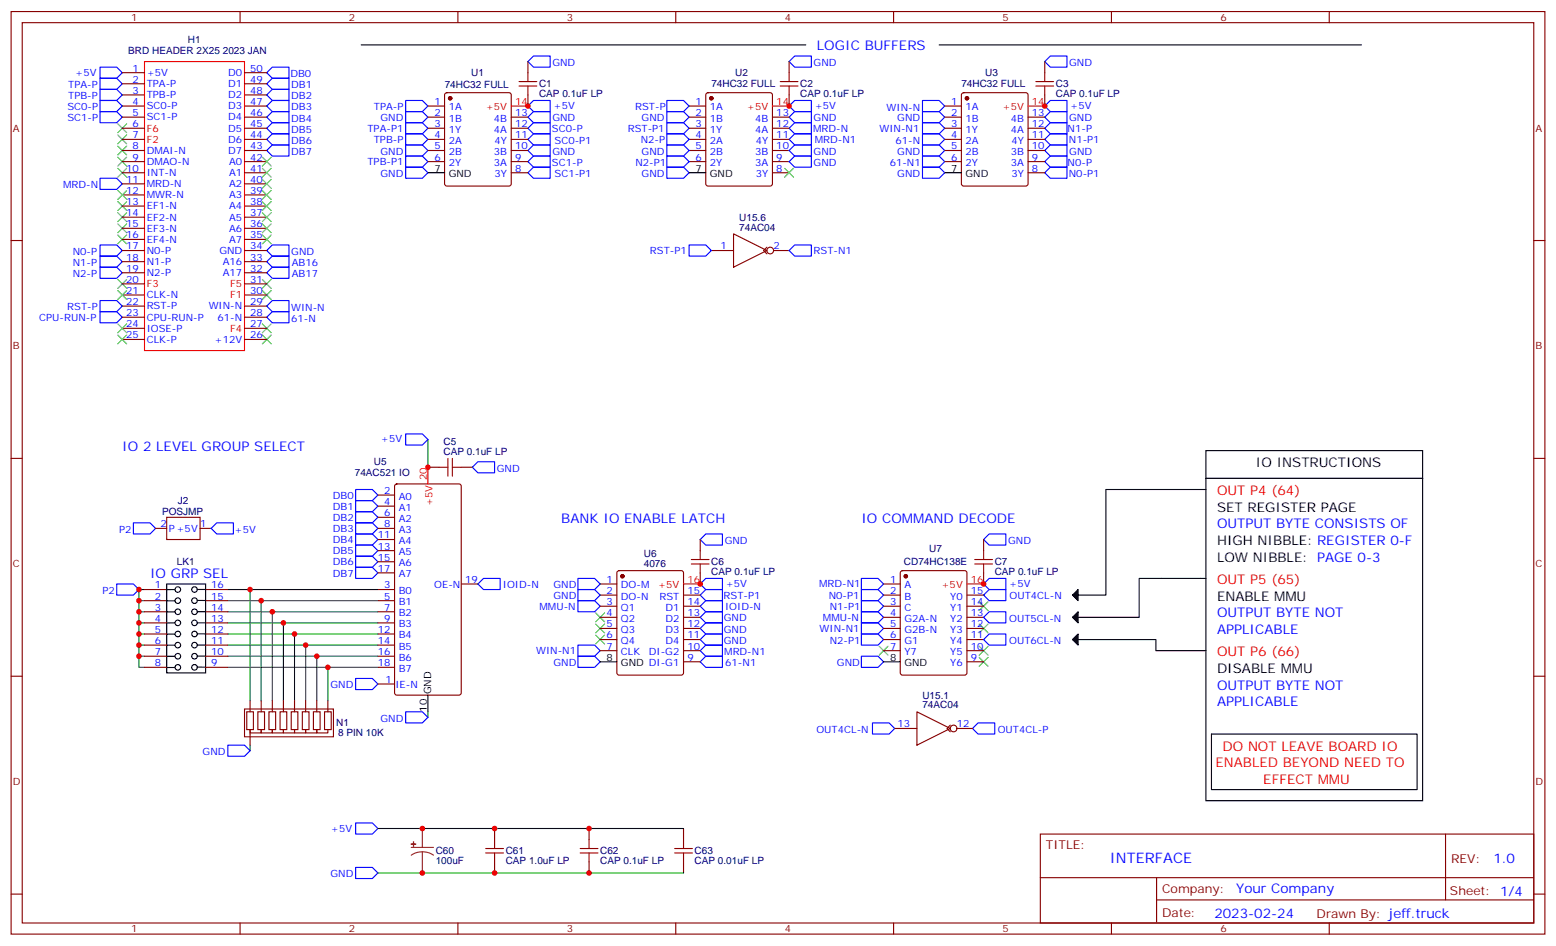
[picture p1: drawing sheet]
<svg xmlns="http://www.w3.org/2000/svg" width="494mm" height="300mm" viewBox="0 0 494 300" stroke-linecap="round" stroke-linejoin="round" font-family="sans-serif">
<g fill="none" stroke="#870000" stroke-width=".35">
<path d="M3.5 3.7h486.9v292.8h-486.9zM7.1 7.2h479.7v285.7h-479.7zM76.2 3.7v3.5M145.3 3.7v3.5M167.6 19.5v3.6M214.5 3.7v3.5M250.5 19.5v3.6M283.6 3.7v3.5M331.6 19.5v3.6M352.8 3.7v3.5M421.9 3.7v3.5M135.8 33.7h5.3"/>
<path d="M135.8 37.2h5.3M141.3 29.6l.5-.2h19.8l.5 .2 .2 .5v28.2l-.3 .5-.4 .3h-19.8l-.5-.3-.2-.5v-28.2zM162.3 37.2h5.3M167.6 30.1v3.6M218.7 33.7h5.3M218.7 37.2h5.3M224.2 29.6l.5-.2h19.8l.5 .2 .2 .5v28.2l-.3 .5-.4 .3h-19.8l-.5-.3-.2-.5v-28.2zM245.2 37.2h5.3M250.5 30.1v3.6M299.9 33.7h5.3M299.9 37.2h5.3M305.4 29.6l.5-.2h19.7l.5 .2 .2 .5v28.2l-.2 .5-.5 .3h-19.7l-.5-.3-.2-.5v-28.2z"/>
<path d="M326.3 37.2h5.3M331.6 30.1v3.6M135.8 40.7h5.3M135.8 44.2h5.3M135.8 47.8h5.3M135.8 51.3h5.3M162.3 40.7h5.3M162.3 44.2h5.3M162.3 47.8h5.3M162.3 51.3h5.3M162.3 54.8h5.3M218.7 40.7h5.3"/>
<path d="M218.7 44.2h5.3M218.7 47.8h5.3M218.7 51.3h5.3M245.2 40.7h5.3M245.2 44.2h5.3M245.2 47.8h5.3M245.2 51.3h5.3M245.2 54.8h5.3M299.9 40.7h5.3M299.9 44.2h5.3M299.9 47.8h5.3M299.9 51.3h5.3"/>
<path d="M326.3 40.7h5.3M326.3 44.2h5.3M326.3 47.8h5.3M326.3 51.3h5.3M326.3 54.8h5.3M3.5 76.3h3.6M486.8 76.3h3.6M3.5 145.5h3.6M486.8 145.5h3.6M3.5 214.6h3.6M486.8 214.6h3.6M330.2 264.7h156.6v28.2h-156.6z"/>
<path d="M330.2 278.6h156.5M367.1 278.6v14.1M458.8 264.7v20.9M3.5 283.8h3.6M76.2 292.9v3.6M145.3 292.9v3.6M214.5 292.9v3.6M283.6 292.9v3.6M352.8 292.9v3.6M367.1 285.6h119.6M421.9 292.9v3.6M486.8 283.8h3.6"/>
</g>
<g fill="none" stroke="#00f" stroke-width=".35">
<path d="M169.3 17.8h5.3v3.5h-5.3l-1.7-1.8zM250.5 19.5l1.7-1.7h5.3v3.5h-5.3zM333.4 17.8h5.3v3.5h-5.3l-1.8-1.8zM31.7 21.3h5.3l1.8 1.8-1.8 1.7h-5.3zM31.7 24.8h5.3l1.8 1.8-1.8 1.8h-5.3zM31.7 28.4h5.3l1.8 1.7-1.8 1.8h-5.3zM31.7 31.9h5.3l1.8 1.8-1.8 1.7h-5.3zM31.7 35.4h5.3l1.8 1.8-1.8 1.7h-5.3zM84.7 37.2l1.7-1.8h5.3v3.5h-5.3zM86.4 31.9h5.3v3.5h-5.3l-1.7-1.7zM86.4 28.4h5.3v3.5h-5.3l-1.7-1.8zM86.4 24.8h5.3v3.6h-5.3l-1.7-1.8z"/>
<path d="M86.4 21.3h5.3v3.5h-5.3l-1.7-1.7zM128.8 38.9h5.3l1.7 1.8-1.7 1.8h-5.3zM128.8 35.4h5.3l1.7 1.8-1.7 1.7h-5.3zM128.8 31.9h5.3l1.7 1.8-1.7 1.7h-5.3zM167.6 37.2l1.7-1.8h5.3v3.5h-5.3zM169.3 31.9h5.3v3.5h-5.3l-1.7-1.7zM211.7 38.9h5.3l1.7 1.8-1.7 1.8h-5.3zM211.7 31.9h5.3l1.7 1.8-1.7 1.7h-5.3zM211.7 35.4h5.3l1.7 1.8-1.7 1.7h-5.3zM250.5 37.2l1.7-1.8h5.3v3.5h-5.3zM252.2 31.9h5.3v3.5h-5.3l-1.7-1.7zM292.8 38.9h5.3l1.8 1.8-1.8 1.8h-5.3z"/>
<path d="M292.8 35.4h5.3l1.8 1.8-1.8 1.7h-5.3zM292.8 31.9h5.3l1.8 1.8-1.8 1.7h-5.3zM331.6 37.2l1.8-1.8h5.3v3.5h-5.3zM333.4 38.9h5.3v3.6h-5.3l-1.8-1.8zM333.4 31.9h5.3v3.5h-5.3l-1.8-1.7zM31.7 56.6h5.3l1.8 1.7-1.8 1.8h-5.3zM84.7 47.8l1.7-1.8h5.3v3.5h-5.3zM84.7 44.2l1.7-1.7h5.3v3.5h-5.3zM84.7 40.7l1.7-1.8h5.3v3.6h-5.3zM128.8 53.1h5.3l1.7 1.7-1.7 1.8h-5.3zM128.8 49.5h5.3l1.7 1.8-1.7 1.8h-5.3zM128.8 46h5.3l1.7 1.8-1.7 1.7h-5.3z"/>
<path d="M128.8 42.5h5.3l1.7 1.7-1.7 1.8h-5.3zM167.6 44.2l1.7-1.7h5.3v3.5h-5.3zM167.6 47.8l1.7-1.8h5.3v3.5h-5.3zM167.6 40.7l1.7-1.8h5.3v3.6h-5.3zM169.3 49.5h5.3v3.6h-5.3l-1.7-1.8zM169.3 53.1h5.3v3.5h-5.3l-1.7-1.8zM211.7 53.1h5.3l1.7 1.7-1.7 1.8h-5.3zM250.5 40.7l1.7-1.8h5.3v3.6h-5.3zM252.2 42.5h5.3v3.5h-5.3l-1.7-1.8zM292.8 49.5h5.3l1.8 1.8-1.8 1.8h-5.3zM292.8 42.5h5.3l1.8 1.7-1.8 1.8h-5.3zM292.8 46h5.3l1.8 1.8-1.8 1.7h-5.3z"/>
<path d="M292.8 53.1h5.3l1.8 1.7-1.8 1.8h-5.3zM331.6 47.8l1.8-1.8h5.3v3.5h-5.3zM333.4 53.1h5.3v3.5h-5.3l-1.8-1.8zM333.4 42.5h5.3v3.5h-5.3l-1.8-1.8zM333.4 49.5h5.3v3.6h-5.3l-1.8-1.8zM31.7 77.8h5.3l1.8 1.7-1.8 1.8h-5.3zM86.4 77.8h5.3v3.5h-5.3l-1.7-1.8zM31.7 81.3h5.3l1.8 1.7-1.8 1.8h-5.3zM31.7 84.8h5.3l1.8 1.8-1.8 1.7h-5.3zM31.7 95.4h5.3l1.8 1.8-1.8 1.7h-5.3zM31.7 98.9h5.3l1.8 1.8-1.8 1.7h-5.3zM84.7 86.6l1.7-1.8h5.3v3.5h-5.3z"/>
<path d="M84.7 83l1.7-1.7h5.3v3.5h-5.3zM84.7 97.2l1.7-1.8h5.3v3.5h-5.3zM84.7 100.7l1.7-1.8h5.3v3.5h-5.3zM128.8 137.7h5.3l1.7 1.8-1.7 1.8h-5.3zM149.9 148.3l1.8-1.8h5.3v3.6h-5.3zM153.5 183.6h5.2v3.5h-5.2l-1.8-1.8zM112.9 215.3h5.3l1.7 1.8-1.7 1.8h-5.3zM72.3 236.5h5.3l1.8 1.8-1.8 1.7h-5.3zM128.8 225.9h5.3l1.7 1.8-1.7 1.7h-5.3z"/>
</g>
<g fill="none" stroke="#3c3" stroke-width=".35">
<path d="M37.4 39.3l2.8 2.8M40.2 39.3l-2.8 2.8M37.4 42.8l2.8 2.8M37.4 46.4l2.8 2.8M37.4 49.9l2.8 2.8M37.4 53.4l2.8 2.8M40.2 42.8l-2.8 2.8M40.2 46.4l-2.8 2.8M40.2 49.9l-2.8 2.8M40.2 53.4l-2.8 2.8M37.4 64l2.8 2.8M37.4 67.5l2.8 2.8"/>
<path d="M37.4 71l2.8 2.9M37.4 74.6l2.8 2.8M40.2 64l-2.8 2.8M40.2 67.5l-2.8 2.8M40.2 71l-2.8 2.9M40.2 74.6l-2.8 2.8M37.4 88.7l2.8 2.8M40.2 88.7l-2.8 2.8M83.3 88.7l2.8 2.8M83.3 92.2l2.8 2.8M86.1 88.7l-2.8 2.8M86.1 92.2l-2.8 2.8"/>
<path d="M83.3 106.3l2.8 2.8M83.3 102.8l2.8 2.8M86.1 106.3l-2.8 2.8M86.1 102.8l-2.8 2.8"/>
</g>
<path d="M114.7 14.3h141.1M298.1 14.3h134.1M135.8 54.8h5.3M218.7 54.8h5.3M299.9 54.8h5.3" fill="none" stroke="#000" stroke-width=".35"/>
<g fill="#870000" stroke="#870000" stroke-width=".35">
<circle cx="142.9" cy="31.2" r=".53"/>
<circle cx="225.8" cy="31.2" r=".53"/>
<circle cx="306.9" cy="31.2" r=".53"/>
</g>
<path d="M162.3 33.7h5.3M245.2 33.7h5.3M326.3 33.7h5.3" fill="none" stroke="#f00" stroke-width=".35"/>
<path d="M164.7 27.3h5.7M164.7 25.9h5.7M167.6 23.1v2.8M167.6 27.3v2.8M247.6 27.3h5.7M247.6 25.9h5.7M250.5 23.1v2.8M250.5 27.3v2.8M328.8 27.3h5.6M328.8 25.9h5.6M331.6 23.1v2.8M331.6 27.3v2.8" fill="none" stroke="#a10000" stroke-width=".35"/>
<g fill="none" stroke="#008700" stroke-width=".35">
<path d="M135.8 139.5v8.8M72.3 197.7h47.6M72.3 194.2h47.6M72.3 190.6h47.6M72.3 187.1h47.6M79.4 187.1v35.3M82.9 190.6v31.8M86.4 194.2v28.2M90 197.7v24.7M72.3 211.8h47.6M72.3 208.3h47.6M72.3 204.8h47.6"/>
<path d="M72.3 201.2h47.6M93.5 201.2v21.2M97 204.8v17.6M100.5 208.3v14.1M104.1 211.8v10.6M79.4 236.5v1.8M135.8 225.9v1.8"/>
</g>
<g fill="#850000" stroke="#850000" stroke-width=".35">
<circle cx="79.4" cy="232.6" r=".35"/>
<circle cx="82.9" cy="232.6" r=".35"/>
<circle cx="86.4" cy="232.6" r=".35"/>
<circle cx="90" cy="232.6" r=".35"/>
<circle cx="93.5" cy="232.6" r=".35"/>
<circle cx="97" cy="232.6" r=".35"/>
<circle cx="100.5" cy="232.6" r=".35"/>
</g>
<path d="M77.6 225h28.2v8.9h-28.2z" fill="#fff" stroke="#850000" stroke-width=".35"/>
<g fill="none" stroke="#850000" stroke-width=".35">
<path d="M78.3 225.9h2.1v5.7h-2.1zM79.4 222.4v3.5M81.8 225.9h2.2v5.7h-2.2zM82.9 222.4v3.5M85.4 225.9h2.1v5.7h-2.1zM86.4 222.4v3.5M88.9 225.9h2.1v5.7h-2.1zM90 222.4v3.5M92.4 225.9h2.1v5.7h-2.1zM93.5 222.4v3.5M96 225.9h2.1v5.7h-2.1zM97 222.4v3.5"/>
<path d="M99.5 225.9h2.1v5.7h-2.1zM100.5 222.4v3.5M103 225.9h2.1v5.7h-2.1zM104.1 231.6v1h-3.6v-1v1h-3.5v-1v1h-3.5v-1v1h-3.5v-1v1h-3.6v-1v1h-3.5v-1v1h-3.5v-1v4.9M104.1 222.4v3.5"/>
</g>
<path d="M44.1 197.7v3.5h1.8M44.1 194.2v3.5h1.8M44.1 190.6v3.6h1.8M45.9 187.1h-1.8v3.5h1.8M44.1 208.3v3.5h1.8M44.1 204.8v3.5h1.8M44.1 201.2v3.6h1.8M119.9 263h97.1M119.9 277.1h97.1" fill="none" stroke="#008700" stroke-width=".35"/>
<g fill="none" stroke="#00f" stroke-width=".35">
<path d="M211.7 42.5h5.3l1.7 1.7-1.7 1.8h-5.3zM211.7 46h5.3l1.7 1.8-1.7 1.7h-5.3zM211.7 49.5h5.3l1.7 1.8-1.7 1.8h-5.3zM250.5 47.8l1.7-1.8h5.3v3.5h-5.3zM250.5 51.3l1.7-1.8h5.3v3.6h-5.3zM218.7 77.8h5.3l1.8 1.7-1.8 1.8h-5.3zM252.2 77.8h5.3v3.5h-5.3l-1.7-1.8zM112.9 155.4h5.3l1.7 1.7-1.7 1.8h-5.3zM112.9 158.9h5.3l1.7 1.8-1.7 1.7h-5.3zM42.3 165.9h5.3l1.8 1.8-1.8 1.8h-5.3zM68.8 165.9h5.3v3.6h-5.3l-1.8-1.8zM112.9 169.5h5.3l1.7 1.7-1.7 1.8h-5.3z"/>
<path d="M112.9 173h5.3l1.7 1.8-1.7 1.7h-5.3zM112.9 176.5h5.3l1.7 1.8-1.7 1.8h-5.3zM112.9 162.4h5.3l1.7 1.8-1.7 1.7h-5.3zM112.9 165.9h5.3l1.7 1.8-1.7 1.8h-5.3zM222.2 171.2l1.8-1.7h5.3v3.5h-5.3zM312.2 171.2l1.8-1.7h5.3v3.5h-5.3zM37 185.3h5.3l1.8 1.8-1.8 1.8h-5.3zM112.9 180.1h5.3l1.7 1.7-1.7 1.8h-5.3zM183.4 183.6h5.3l1.8 1.7-1.8 1.8h-5.3zM183.4 190.6h5.3l1.8 1.8-1.8 1.8h-5.3zM183.4 187.1h5.3l1.8 1.8-1.8 1.7h-5.3zM224 183.6h5.3v3.5h-5.3l-1.8-1.8z"/>
<path d="M224 190.6h5.3v3.6h-5.3l-1.8-1.8zM224 194.2h5.3v3.5h-5.3l-1.8-1.8zM224 197.7h5.3v3.5h-5.3l-1.8-1.7zM224 187.1h5.3v3.5h-5.3l-1.8-1.7zM273.4 194.2h5.3l1.8 1.7-1.8 1.8h-5.3zM273.4 197.7h5.3l1.8 1.8-1.8 1.7h-5.3zM273.4 187.1h5.3l1.8 1.8-1.8 1.7h-5.3zM273.4 183.6h5.3l1.8 1.7-1.8 1.8h-5.3zM273.4 190.6h5.3l1.8 1.8-1.8 1.8h-5.3zM314 183.6h5.3v3.5h-5.3l-1.8-1.8zM314 187.1h5.3v3.5h-5.3l-1.8-1.7zM314 194.2h5.3v3.5h-5.3l-1.8-1.8z"/>
<path d="M183.4 204.8h5.3l1.8 1.7-1.8 1.8h-5.3zM183.4 208.3h5.3l1.8 1.7-1.8 1.8h-5.3zM224 208.3h5.3v3.5h-5.3l-1.8-1.8zM224 204.8h5.3v3.5h-5.3l-1.8-1.8zM224 201.2h5.3v3.6h-5.3l-1.8-1.8zM273.4 208.3h5.3l1.8 1.7-1.8 1.8h-5.3zM273.4 201.2h5.3l1.8 1.8-1.8 1.8h-5.3zM314 201.2h5.3v3.6h-5.3l-1.8-1.8zM276.9 229.4h5.3l1.8 1.8-1.8 1.8h-5.3zM310.4 229.4h5.3v3.6h-5.3l-1.7-1.8zM112.9 261.2h5.3l1.7 1.8-1.7 1.7h-5.3zM112.9 275.3h5.3l1.7 1.8-1.7 1.7h-5.3z"/>
</g>
<g fill="none" stroke="#000" stroke-width=".35">
<path d="M382.8 151.8h68.8v102.3h-68.8zM382.8 143h68.8v8.8h-68.8zM382.8 155.4h-31.8v33.5h-10.6M52.9 194.2h2.7M52.9 190.7h2.6M52.9 185.3h12.4v28.3h-12.4zM55.5 187.1h-2.6M55.5 197.7h-2.6M62.7 190.6h2.6M62.7 194.1h2.5M65.3 187.1h-2.7M65.3 197.7h-2.7"/>
<path d="M382.8 183.6h-21.2v12.3h-21.2M52.9 204.8h2.7M52.9 201.3h2.6M52.9 211.9h2.6M55.5 208.3h-2.6M62.7 201.2h2.6M62.7 211.7l2.6 .1M62.7 204.7h2.5M65.3 208.3h-2.7M190.5 210h5.3M280.5 210h5.3M340.4 203h26.5v3.5h15.9"/>
<path d="M135.8 220.6v5.3M384.5 233h65.3v17.6h-65.3z"/>
<circle cx="56.4" cy="197.7" r=".88"/>
<circle cx="56.4" cy="187.1" r=".88"/>
<circle cx="56.4" cy="194.2" r=".88"/>
<circle cx="56.4" cy="190.6" r=".88"/>
<circle cx="61.7" cy="187.1" r=".88"/>
<circle cx="61.7" cy="197.7" r=".88"/>
<circle cx="61.7" cy="194.2" r=".88"/>
<circle cx="61.7" cy="190.6" r=".88"/>
<circle cx="56.4" cy="201.2" r=".88"/>
<circle cx="56.4" cy="208.3" r=".88"/>
<circle cx="56.4" cy="204.8" r=".88"/>
<circle cx="56.4" cy="211.8" r=".88"/>
<circle cx="61.7" cy="208.3" r=".88"/>
<circle cx="61.7" cy="201.2" r=".88"/>
<circle cx="61.7" cy="204.8" r=".88"/>
<circle cx="61.7" cy="211.8" r=".88"/>
</g>
<g fill="none" stroke="#870000" stroke-width=".35">
<path d="M38.8 23.1h7.1M38.8 26.6h7.1M38.8 30.1h7.1M38.8 33.7h7.1M38.8 37.2h7.1M77.6 23.1h7.1M77.6 26.6h7.1M77.6 30.1h7.1M77.6 33.7h7.1M77.6 37.2h7.1M38.8 40.7h7.1M38.8 44.2h7.1"/>
<path d="M38.8 47.8h7.1M38.8 51.3h7.1M38.8 54.8h7.1M38.8 58.3h7.1M77.6 40.7h7.1M77.6 44.2h7.1M77.6 47.8h7.1M77.6 51.3h7.1M77.6 54.8h7.1M77.6 58.3h7.1M38.8 61.9h7.1M38.8 65.4h7.1"/>
<path d="M38.8 68.9h7.1M38.8 72.5h7.1M38.8 76h7.1M38.8 79.5h7.1M77.6 61.9h7.1M77.6 65.4h7.1M77.6 68.9h7.1M77.6 72.5h7.1M77.6 76h7.1M77.6 79.5h7.1M225.8 79.5h7M232.8 74.2l10.6 5.3-10.6 5.3z"/>
<path d="M243.4 78.5l-1 1 1 1.1M245.5 79.5h5M38.8 83h7.1M38.8 86.6h7.1M38.8 90.1h7.1M38.8 93.6h7.1M38.8 97.2h7.1M77.6 83h7.1M77.6 86.6h7.1M77.6 90.1h7.1M77.6 93.6h7.1M77.6 97.2h7.1"/>
<path d="M38.8 100.7h7.1M38.8 104.2h7.1M38.8 107.7h7.1M77.6 100.7h7.1M77.6 104.2h7.1M77.6 107.7h7.1M119.9 157.1h5.3M125.5 153.8l.4-.2h19.8l.6 .4 .1 65.9-.5 .7h-20l-.6-.4-.1-65.9zM135.8 148.3h3.5M146.4 148.3h3.5M49.4 167.7h3.5M52.9 164.2h10.6v7h-10.6z"/>
<path d="M63.5 167.7h3.5M119.9 160.7h5.3M119.9 164.2h5.3M119.9 167.7h5.3M119.9 171.2h5.3M119.9 174.8h5.3M119.9 178.3h5.3M222.2 171.2v3.6M312.2 171.2v3.6M45.9 190.6h7M45.9 187.1h7M45.9 194.2h7"/>
<path d="M45.9 197.7h7M65.3 190.6h7M65.3 187.1h7M65.3 194.2h7M65.3 197.7h7M119.9 190.6h5.3M119.9 187.1h5.3M119.9 194.2h5.3M119.9 197.7h5.3M119.9 181.8h5.3M146.4 185.3h5.3M190.5 185.3h5.3"/>
<path d="M190.5 188.9h5.3M190.5 192.4h5.3M190.5 195.9h5.3M190.5 199.5h5.3M196 181.3l.5-.2h19.8l.6 .4 .1 32.1-.5 .6-20 .1-.7-.5v-32zM217 188.9h5.2M217 192.4h5.2M217 195.9h5.2M217 199.5h5.2M222.2 181.8v3.5M280.5 185.3h5.3M280.5 188.9h5.3"/>
<path d="M280.5 192.4h5.3M280.5 195.9h5.3M280.5 199.5h5.3M286 181.3l.5-.2h19.7l.7 .4v32.1l-.4 .6-20 .1-.7-.5v-32zM306.9 188.9h5.3M306.9 192.4h5.3M306.9 195.9h5.3M306.9 199.5h5.3M312.2 181.8v3.5M45.9 204.8h7M45.9 201.2h7M45.9 208.3h7"/>
<path d="M45.9 211.8h7M65.3 204.8h7M65.3 201.2h7M65.3 208.3h7M65.3 211.8h7M119.9 204.8h5.3M119.9 201.2h5.3M119.9 208.3h5.3M119.9 211.8h5.3M119.9 217.1h5.3M190.5 203h5.3M190.5 206.5h5.3"/>
<path d="M217 203h5.2M217 206.5h5.2M217 210h5.2M280.5 203h5.3M280.5 206.5h5.3M306.9 203h5.3M306.9 206.5h5.3M306.9 210h5.3M284 231.2h7M291 225.9l10.6 5.3-10.6 5.3zM301.6 230.2l-1 1 1 1.1M303.7 231.2h5"/>
<path d="M157 263v3.5M157 273.5v3.6M187 263v3.5M187 273.5v3.6M217 263v3.5M217 273.5v3.6"/>
<circle cx="244.5" cy="79.5" r="1.06"/>
<circle cx="302.7" cy="231.2" r="1.06"/>
</g>
<path d="M45.9 19.5h31.7v91.8h-31.7zM135.8 148.3v5.3M217 185.3h5.2M306.9 185.3h5.3" fill="none" stroke="#f00" stroke-width=".35"/>
<g fill="none" stroke="#3c3" stroke-width=".35">
<path d="M83.3 49.9l2.8 2.8M83.3 53.4l2.8 2.8M83.3 56.9l2.8 2.9M86.1 56.9l-2.8 2.9M86.1 49.9l-2.8 2.8M86.1 53.4l-2.8 2.8M249.1 53.4l2.8 2.8M251.9 53.4l-2.8 2.8M37.4 60.5l2.8 2.8M40.2 60.5l-2.8 2.8M83.3 60.5l2.8 2.8M83.3 64l2.8 2.8"/>
<path d="M83.3 67.5l2.8 2.8M83.3 71l2.8 2.9M83.3 74.6l2.8 2.8M86.1 60.5l-2.8 2.8M86.1 64l-2.8 2.8M86.1 67.5l-2.8 2.8M86.1 71l-2.8 2.9M86.1 74.6l-2.8 2.8M37.4 92.2l2.8 2.8M40.2 92.2l-2.8 2.8M37.4 102.8l2.8 2.8M37.4 106.3l2.8 2.8"/>
<path d="M40.2 102.8l-2.8 2.8M40.2 106.3l-2.8 2.8M189.1 194.5l2.8 2.8M189.1 198l2.8 2.9M191.9 194.5l-2.8 2.8M191.9 198l-2.8 2.9M310.8 191l2.8 2.8M310.8 198l2.8 2.9M313.6 191l-2.8 2.8M313.6 198l-2.8 2.9M189.1 201.6l2.8 2.8M191.9 201.6l-2.8 2.8"/>
<path d="M279 205.1l2.9 2.8M281.9 205.1l-2.9 2.8M310.8 208.6l2.8 2.9M310.8 205.1l2.8 2.8M313.6 208.6l-2.8 2.9M313.6 205.1l-2.8 2.8"/>
</g>
<g fill="none" stroke="#a10000" stroke-width=".35">
<path d="M139.3 148.3h2.9M142.2 145.5v5.6M143.6 145.5v5.6M143.6 148.3h2.8M219.4 179h5.7M219.4 177.6h5.7M222.2 174.8v2.8M222.2 179v2.8M309.4 179h5.6M309.4 177.6h5.6M312.2 174.8v2.8M312.2 179v2.8"/>
<path d="M154.2 270.7h5.6M154.2 269.3h5.6M157 266.5v2.8M157 270.7v2.8M184.1 270.7h5.7M184.1 269.3h5.7M187 266.5v2.8M187 270.7v2.8M214.1 270.7h5.7M214.1 269.3h5.7M217 266.5v2.8M217 270.7v2.8"/>
</g>
<g fill="#870000" stroke="#870000" stroke-width=".35">
<circle cx="287.5" cy="182.9" r=".53"/>
<circle cx="197.6" cy="182.9" r=".53"/>
</g>
<path d="M130.5 269h7.1M134.1 270.4l1.8 .2 1.7 .8M134.1 270.4l-1.9 .2-1.7 .8M134.1 263v6M134.1 270.4v6.7" fill="none" stroke="#8c2424" stroke-width=".35"/>
<g fill="#8c2424" stroke="#8c2424" stroke-width=".35">
<path d="M130.5 267.9h1.4z"/>
<path d="M131.2 267.2l.1 1.4z"/>
</g>
<path d="M342.2 187.1v3.5l-1.8-1.7h1.8h-1.8zM340.4 195.9l1.8-1.7v3.5zM342.2 201.2v3.6l-1.8-1.8z" fill="#000" stroke="#000" stroke-width=".35"/>
<g fill="#c00">
<circle cx="250.5" cy="33.7" r=".88"/>
<circle cx="167.6" cy="33.7" r=".88"/>
<circle cx="331.6" cy="33.7" r=".88"/>
<circle cx="104.1" cy="211.8" r=".88"/>
<circle cx="100.5" cy="208.3" r=".88"/>
<circle cx="97" cy="204.8" r=".88"/>
<circle cx="93.5" cy="201.2" r=".88"/>
<circle cx="90" cy="197.7" r=".88"/>
<circle cx="86.4" cy="194.2" r=".88"/>
<circle cx="82.9" cy="190.6" r=".88"/>
<circle cx="79.4" cy="187.1" r=".88"/>
<circle cx="44.1" cy="208.3" r=".88"/>
<circle cx="44.1" cy="204.8" r=".88"/>
<circle cx="44.1" cy="201.2" r=".88"/>
<circle cx="44.1" cy="197.7" r=".88"/>
<circle cx="44.1" cy="194.2" r=".88"/>
<circle cx="44.1" cy="190.6" r=".88"/>
<circle cx="44.1" cy="187.1" r=".88"/>
<circle cx="135.8" cy="148.3" r=".88"/>
<circle cx="222.3" cy="185.3" r=".88"/>
<circle cx="312.2" cy="185.3" r=".88"/>
<circle cx="134.1" cy="263" r=".88"/>
<circle cx="157" cy="263" r=".88"/>
<circle cx="187" cy="263" r=".88"/>
<circle cx="187" cy="277.1" r=".88"/>
<circle cx="157" cy="277.1" r=".88"/>
<circle cx="134.1" cy="277.1" r=".88"/>
</g>
<text font-size="4.6" fill="#00f" x="352.3" y="273.8">INTERFACE</text>
<g font-size="4.2" fill="#00f">
<text x="259.3" y="16">LOGIC BUFFERS</text>
<text x="38.8" y="143">IO 2 LEVEL GROUP SELECT</text>
<text x="178.2" y="165.9">BANK IO ENABLE LATCH</text>
<text x="273.4" y="165.9">IO COMMAND DECODE</text>
<text x="386.3" y="167.7">OUTPUT BYTE CONSISTS OF</text>
<text x="47.6" y="183.6">IO GRP SEL</text>
<text x="386.3" y="195.9">OUTPUT BYTE NOT</text>
<text x="386.3" y="201.2">APPLICABLE</text>
<text x="386.3" y="218.9">OUTPUT BYTE NOT</text>
<text x="386.3" y="224.2">APPLICABLE</text>
<text x="474" y="274">1.0</text>
<text x="392.4" y="283.5">Your Company</text>
<text x="385.5" y="291.4">2023-02-24</text>
</g>
<g font-size="4.2">
<text x="398.6" y="148.3">IO INSTRUCTIONS</text>
<text x="386.3" y="162.4">SET REGISTER PAGE</text>
<text x="386.3" y="173">HIGH NIBBLE: REGISTER 0-F</text>
<text x="386.3" y="178.3">LOW NIBBLE: PAGE 0-3</text>
<text x="386.3" y="190.6">ENABLE MMU</text>
<text x="386.3" y="213.6">DISABLE MMU</text>
</g>
<g font-size="4.2" fill="#f00">
<text x="386.3" y="157.1">OUT P4 (64)</text>
<text x="386.3" y="185.3">OUT P5 (65)</text>
<text x="386.3" y="208.3">OUT P6 (66)</text>
<text x="388.1" y="238.3">DO NOT LEAVE BOARD IO</text>
<text x="385.8" y="243.6">ENABLED BEYOND NEED TO</text>
<text x="401" y="248.8">EFFECT MMU</text>
</g>
<g font-size="3.9" fill="#800">
<text x="332" y="269.3">TITLE:</text>
<text x="460.6" y="274">REV:</text>
<text x="368.9" y="283.5">Company:</text>
<text x="460.2" y="284.1">Sheet: 1/4</text>
<text x="368.9" y="291.2">Date:</text>
<text x="417.9" y="291.3">Drawn By: jeff.truck</text>
</g>
<g font-size="3.2" fill="#800">
<text x="41.6" y="6.7">1</text>
<text x="110.8" y="6.7">2</text>
<text x="179.9" y="6.7">3</text>
<text x="249.1" y="6.7">4</text>
<text x="318.2" y="6.7">5</text>
<text x="387.3" y="6.7">6</text>
<text x="4.1" y="41.8">A</text>
<text x="487.4" y="41.8">A</text>
<text x="4.1" y="110.9">B</text>
<text x="487.4" y="110.9">B</text>
<text x="4.1" y="180.1">C</text>
<text x="487.4" y="180.1">C</text>
<text x="4.1" y="249.2">D</text>
<text x="487.4" y="249.2">D</text>
<text x="41.6" y="295.9">1</text>
<text x="110.8" y="295.9">2</text>
<text x="179.9" y="295.9">3</text>
<text x="249.1" y="295.9">4</text>
<text x="318.2" y="295.9">5</text>
<text x="387.3" y="295.9">6</text>
</g>
<g font-size="3.2" fill="#000080">
<text x="40.7" y="17.2">BRD HEADER 2X25 2023 JAN</text>
<text x="59.6" y="13.7">H1</text>
<text x="141.2" y="27.8">74HC32 FULL</text>
<text x="149.6" y="24.2">U1</text>
<text x="171.1" y="27.7">C1</text>
<text x="225.8" y="27.7">74HC32 FULL</text>
<text x="233.3" y="24.2">U2</text>
<text x="254" y="27.7">C2</text>
<text x="305.2" y="27.7">74HC32 FULL</text>
<text x="312.7" y="24.2">U3</text>
<text x="335.1" y="27.7">C3</text>
<text x="171.1" y="30.8">CAP 0.1uF LP</text>
<text x="254" y="30.8">CAP 0.1uF LP</text>
<text x="335.1" y="30.8">CAP 0.1uF LP</text>
<text x="234.7" y="70">U15.6</text>
<text x="234.6" y="73.2">74AC04</text>
<text x="140.8" y="141.2">C5</text>
<text x="118.7" y="147.7">U5</text>
<text x="140.8" y="144.4">CAP 0.1uF LP</text>
<text x="112.6" y="151.2">74AC521 IO</text>
<text x="56.5" y="160">J2</text>
<text x="51.4" y="163.5">POSJMP</text>
<text x="56.2" y="179.2">LK1</text>
<text x="204.3" y="176.9">U6</text>
<text x="225.8" y="179.4">C6</text>
<text x="286.9" y="179.4">CD74HC138E</text>
<text x="294.9" y="175.2">U7</text>
<text x="315.7" y="179.4">C7</text>
<text x="204.3" y="180.1">4076</text>
<text x="225.8" y="182.5">CAP 0.1uF LP</text>
<text x="315.7" y="182.5">CAP 0.1uF LP</text>
<text x="292.8" y="221.7">U15.1</text>
<text x="292.8" y="224.9">74AC04</text>
<text x="106.7" y="230.5">N1</text>
<text x="107.3" y="233.7">8 PIN 10K</text>
<text x="138.3" y="274.4">100uF</text>
<text x="138.3" y="271.1">C60</text>
<text x="160.5" y="274.3">CAP 1.0uF LP</text>
<text x="160.5" y="271.2">C61</text>
<text x="190.5" y="274.3">CAP 0.1uF LP</text>
<text x="190.5" y="271.2">C62</text>
<text x="220.5" y="274.3">CAP 0.01uF LP</text>
<text x="220.5" y="271.2">C63</text>
</g>
<g font-size="3.2" fill="#00f">
<text x="42.1" y="22.7">1</text>
<text x="79.4" y="22.7">50</text>
<text x="175.3" y="20.9">GND</text>
<text x="258.2" y="20.9">GND</text>
<text x="339.4" y="20.9">GND</text>
<text x="21.6" y="27.9">TPA-P</text>
<text x="23.9" y="24">+5V</text>
<text x="42.1" y="26.2">2</text>
<text x="42.1" y="29.8">3</text>
<text x="46.6" y="24.1">+5V</text>
<text x="46.6" y="27.7">TPA-P</text>
<text x="72.4" y="27.7">D1</text>
<text x="72.4" y="24.1">D0</text>
<text x="79.4" y="29.8">48</text>
<text x="79.4" y="26.2">49</text>
<text x="92.2" y="24.4">DB0</text>
<text x="92.4" y="28">DB1</text>
<text x="21.4" y="35">SC0-P</text>
<text x="21.6" y="31.4">TPB-P</text>
<text x="42.1" y="33.3">4</text>
<text x="46.6" y="31.2">TPB-P</text>
<text x="46.6" y="34.7">SC0-P</text>
<text x="72.4" y="34.7">D3</text>
<text x="72.4" y="31.2">D2</text>
<text x="79.4" y="33.3">47</text>
<text x="92.4" y="35.1">DB3</text>
<text x="92.4" y="31.5">DB2</text>
<text x="118.7" y="35">TPA-P</text>
<text x="137.9" y="33.3">1</text>
<text x="142.4" y="35.1">1A</text>
<text x="175.7" y="34.6">+5V</text>
<text x="201.6" y="35">RST-P</text>
<text x="220.8" y="33.3">1</text>
<text x="225.3" y="35.1">1A</text>
<text x="258.6" y="34.6">+5V</text>
<text x="281.4" y="35.1">WIN-N</text>
<text x="301.9" y="33.3">1</text>
<text x="306.5" y="35.1">1A</text>
<text x="339.7" y="34.6">+5V</text>
<text x="21.4" y="38.5">SC1-P</text>
<text x="42.1" y="36.8">5</text>
<text x="42.1" y="40.4">6</text>
<text x="46.6" y="38.2">SC1-P</text>
<text x="72.4" y="41.8">D5</text>
<text x="72.4" y="38.2">D4</text>
<text x="79.4" y="40.4">45</text>
<text x="79.4" y="36.8">46</text>
<text x="92.4" y="38.6">DB4</text>
<text x="116.6" y="41.9">TPA-P1</text>
<text x="120.8" y="38.5">GND</text>
<text x="137.9" y="36.8">2</text>
<text x="137.9" y="40.4">3</text>
<text x="142.4" y="38.6">1B</text>
<text x="156.8" y="38.6">4B</text>
<text x="163.5" y="40.4">12</text>
<text x="163.5" y="36.8">13</text>
<text x="175.3" y="38.5">GND</text>
<text x="199.3" y="41.9">RST-P1</text>
<text x="203.7" y="38.5">GND</text>
<text x="220.8" y="36.8">2</text>
<text x="220.8" y="40.4">3</text>
<text x="225.3" y="38.6">1B</text>
<text x="239.7" y="38.6">4B</text>
<text x="246.4" y="40.4">12</text>
<text x="246.4" y="36.8">13</text>
<text x="258.2" y="38.5">GND</text>
<text x="284.8" y="38.5">GND</text>
<text x="301.9" y="36.8">2</text>
<text x="301.9" y="40.4">3</text>
<text x="306.5" y="38.6">1B</text>
<text x="320.8" y="38.6">4B</text>
<text x="327.6" y="40.4">12</text>
<text x="327.6" y="36.8">13</text>
<text x="339.4" y="38.5">GND</text>
<text x="42.1" y="43.9">7</text>
<text x="42.1" y="47.4">8</text>
<text x="72.4" y="45.3">D6</text>
<text x="79.4" y="47.4">43</text>
<text x="79.4" y="43.9">44</text>
<text x="92.4" y="45.6">DB6</text>
<text x="92.4" y="42.1">DB5</text>
<text x="118.7" y="45.5">TPB-P</text>
<text x="137.9" y="43.9">4</text>
<text x="137.9" y="47.4">5</text>
<text x="142.4" y="42.1">1Y</text>
<text x="142.4" y="45.6">2A</text>
<text x="156.8" y="42.1">4A</text>
<text x="157" y="45.6">4Y</text>
<text x="163.5" y="47.4">10</text>
<text x="163.5" y="43.9">11</text>
<text x="175.2" y="42">SC0-P</text>
<text x="176" y="45.6">SC0-P1</text>
<text x="203.4" y="45.5">N2-P</text>
<text x="220.8" y="43.9">4</text>
<text x="220.8" y="47.4">5</text>
<text x="225.3" y="42.1">1Y</text>
<text x="225.3" y="45.6">2A</text>
<text x="239.7" y="42.1">4A</text>
<text x="239.9" y="45.6">4Y</text>
<text x="246.4" y="47.4">10</text>
<text x="246.4" y="43.9">11</text>
<text x="258.1" y="42">MRD-N</text>
<text x="258.6" y="45.5">MRD-N1</text>
<text x="279.2" y="42">WIN-N1</text>
<text x="284.2" y="45.7">61-N</text>
<text x="301.9" y="43.9">4</text>
<text x="301.9" y="47.4">5</text>
<text x="306.5" y="42.1">1Y</text>
<text x="306.5" y="45.6">2A</text>
<text x="320.8" y="42.1">4A</text>
<text x="321" y="45.6">4Y</text>
<text x="327.6" y="47.4">10</text>
<text x="327.6" y="43.9">11</text>
<text x="338.9" y="42">N1-P</text>
<text x="339.3" y="45.5">N1-P1</text>
<text x="42.1" y="50.9">9</text>
<text x="46.6" y="48.8">DMAI-N</text>
<text x="46.6" y="52.4">DMAO-N</text>
<text x="72.4" y="48.8">D7</text>
<text x="72.7" y="52.4">A0</text>
<text x="79.4" y="50.9">42</text>
<text x="92.4" y="49.2">DB7</text>
<text x="116.6" y="52.5">TPB-P1</text>
<text x="120.8" y="49.1">GND</text>
<text x="137.9" y="50.9">6</text>
<text x="142.4" y="49.2">2B</text>
<text x="142.4" y="52.7">2Y</text>
<text x="156.8" y="49.2">3B</text>
<text x="156.8" y="52.7">3A</text>
<text x="163.5" y="50.9">9</text>
<text x="175.2" y="52.6">SC1-P</text>
<text x="175.3" y="49.1">GND</text>
<text x="201.7" y="52.6">N2-P1</text>
<text x="203.7" y="49.1">GND</text>
<text x="220.8" y="50.9">6</text>
<text x="225.3" y="49.2">2B</text>
<text x="225.3" y="52.7">2Y</text>
<text x="239.7" y="49.2">3B</text>
<text x="239.7" y="52.7">3A</text>
<text x="246.4" y="50.9">9</text>
<text x="258.2" y="49.1">GND</text>
<text x="258.2" y="52.6">GND</text>
<text x="282.4" y="52.6">61-N1</text>
<text x="284.8" y="49.1">GND</text>
<text x="301.9" y="50.9">6</text>
<text x="306.5" y="49.2">2B</text>
<text x="306.5" y="52.7">2Y</text>
<text x="320.8" y="49.2">3B</text>
<text x="320.8" y="52.7">3A</text>
<text x="327.6" y="50.9">9</text>
<text x="338.9" y="52.6">N0-P</text>
<text x="339.4" y="49.1">GND</text>
<text x="20" y="59.7">MRD-N</text>
<text x="40.1" y="54.5">10</text>
<text x="40.1" y="58">11</text>
<text x="46.6" y="55.9">INT-N</text>
<text x="46.6" y="59.4">MRD-N</text>
<text x="72.7" y="59.4">A2</text>
<text x="72.7" y="55.9">A1</text>
<text x="79.4" y="58">40</text>
<text x="79.4" y="54.5">41</text>
<text x="120.8" y="56.2">GND</text>
<text x="157" y="56.2">3Y</text>
<text x="163.5" y="54.5">8</text>
<text x="176" y="56.2">SC1-P1</text>
<text x="203.7" y="56.2">GND</text>
<text x="239.9" y="56.2">3Y</text>
<text x="246.4" y="54.5">8</text>
<text x="284.8" y="56.2">GND</text>
<text x="321" y="56.2">3Y</text>
<text x="327.6" y="54.5">8</text>
<text x="339.3" y="56.2">N0-P1</text>
<text x="40.1" y="61.5">12</text>
<text x="40.1" y="65.1">13</text>
<text x="46.6" y="62.9">MWR-N</text>
<text x="72.7" y="62.9">A3</text>
<text x="79.4" y="65.1">38</text>
<text x="79.4" y="61.5">39</text>
<text x="40.1" y="68.6">14</text>
<text x="46.6" y="66.5">EF1-N</text>
<text x="46.6" y="70">EF2-N</text>
<text x="72.7" y="70">A5</text>
<text x="72.7" y="66.5">A4</text>
<text x="79.4" y="68.6">37</text>
<text x="40.1" y="72.1">15</text>
<text x="40.1" y="75.6">16</text>
<text x="46.6" y="73.5">EF3-N</text>
<text x="46.6" y="77">EF4-N</text>
<text x="72.7" y="77">A7</text>
<text x="72.7" y="73.5">A6</text>
<text x="79.4" y="75.6">35</text>
<text x="79.4" y="72.1">36</text>
<text x="23.1" y="80.9">N0-P</text>
<text x="40.1" y="79.2">17</text>
<text x="40.1" y="82.7">18</text>
<text x="46.6" y="80.6">N0-P</text>
<text x="69.6" y="80.6">GND</text>
<text x="79.4" y="82.7">33</text>
<text x="79.4" y="79.2">34</text>
<text x="92.5" y="80.8">GND</text>
<text x="206.3" y="80.7">RST-P1</text>
<text x="228.7" y="79.2">1</text>
<text x="245.5" y="79.2">2</text>
<text x="258.2" y="80.7">RST-N1</text>
<text x="23.1" y="84.3">N1-P</text>
<text x="23.1" y="87.9">N2-P</text>
<text x="40.1" y="86.2">19</text>
<text x="40.1" y="89.7">20</text>
<text x="46.6" y="84.1">N1-P</text>
<text x="46.6" y="87.6">N2-P</text>
<text x="70.7" y="87.6">A17</text>
<text x="70.7" y="84.1">A16</text>
<text x="79.4" y="89.7">31</text>
<text x="79.4" y="86.2">32</text>
<text x="92.6" y="88">AB17</text>
<text x="92.6" y="84.5">AB16</text>
<text x="40.1" y="93.3">21</text>
<text x="46.6" y="94.7">CLK-N</text>
<text x="79.4" y="93.3">30</text>
<text x="21.4" y="98.4">RST-P</text>
<text x="40.1" y="96.8">22</text>
<text x="40.1" y="100.3">23</text>
<text x="46.6" y="98.2">RST-P</text>
<text x="46.6" y="101.7">CPU-RUN-P</text>
<text x="66.2" y="98.2">WIN-N</text>
<text x="69.1" y="101.7">61-N</text>
<text x="79.4" y="100.3">28</text>
<text x="79.4" y="96.8">29</text>
<text x="92.4" y="98.6">WIN-N</text>
<text x="12.5" y="102">CPU-RUN-P</text>
<text x="40.1" y="103.9">24</text>
<text x="40.1" y="107.4">25</text>
<text x="46.6" y="105.3">IOSE-P</text>
<text x="79.4" y="107.4">26</text>
<text x="79.4" y="103.9">27</text>
<text x="92.4" y="102.1">61-N</text>
<text x="46.6" y="108.8">CLK-P</text>
<text x="68.1" y="108.8">+12V</text>
<text x="120.9" y="140.4">+5V</text>
<text x="157.7" y="149.7">GND</text>
<text x="105.7" y="158.3">DB0</text>
<text x="105.7" y="161.8">DB1</text>
<text x="122" y="156.8">2</text>
<text x="122" y="160.3">4</text>
<text x="126.5" y="158.5">A0</text>
<text x="50.9" y="167.4">2</text>
<text x="63.5" y="167.4">1</text>
<text x="105.7" y="165.3">DB2</text>
<text x="122" y="163.8">6</text>
<text x="122" y="167.4">8</text>
<text x="126.5" y="162.1">A1</text>
<text x="126.5" y="165.6">A2</text>
<text x="37.8" y="169">P2</text>
<text x="53.6" y="168.8">P+5V</text>
<text x="74.4" y="169.1">+5V</text>
<text x="105.7" y="172.4">DB4</text>
<text x="105.7" y="168.9">DB3</text>
<text x="120" y="170.9">11</text>
<text x="126.5" y="169.1">A3</text>
<text x="126.5" y="172.6">A4</text>
<text x="230" y="172.6">GND</text>
<text x="320" y="172.6">GND</text>
<text x="105.7" y="175.9">DB5</text>
<text x="105.7" y="179.5">DB6</text>
<text x="120" y="174.4">13</text>
<text x="120" y="177.9">15</text>
<text x="126.5" y="176.2">A5</text>
<text x="126.5" y="179.7">A6</text>
<text x="105.7" y="183">DB7</text>
<text x="120" y="181.5">17</text>
<text x="126.5" y="183.2">A7</text>
<text x="147.6" y="185">19</text>
<text x="192.5" y="185">1</text>
<text x="282.5" y="185">1</text>
<text x="32.5" y="188.4">P2</text>
<text x="49.1" y="190.3">2</text>
<text x="49.1" y="186.8">1</text>
<text x="67" y="190.3">15</text>
<text x="67" y="186.8">16</text>
<text x="122" y="186.8">3</text>
<text x="122" y="190.3">5</text>
<text x="126.5" y="188.5">B0</text>
<text x="137.8" y="186.8">OE-N</text>
<text x="159.6" y="186.7">IOID-N</text>
<text x="175.7" y="186.7">GND</text>
<text x="175.7" y="190.2">GND</text>
<text x="192.5" y="188.5">2</text>
<text x="197.1" y="186.8">DO-M</text>
<text x="197.1" y="190.3">DO-N</text>
<text x="209.3" y="190.3">RST</text>
<text x="218.2" y="188.5">15</text>
<text x="229.7" y="190.2">RST-P1</text>
<text x="230.4" y="186.3">+5V</text>
<text x="260" y="186.3">MRD-N1</text>
<text x="263.1" y="190.2">N0-P1</text>
<text x="282.5" y="188.5">2</text>
<text x="287.1" y="186.8">A</text>
<text x="287.1" y="190.3">B</text>
<text x="301.6" y="190.3">Y0</text>
<text x="308.2" y="188.5">15</text>
<text x="320.3" y="186.3">+5V</text>
<text x="320.5" y="190.2">OUT4CL-N</text>
<text x="49.1" y="193.8">3</text>
<text x="49.1" y="197.3">4</text>
<text x="67" y="193.8">14</text>
<text x="67" y="197.3">13</text>
<text x="122" y="193.8">7</text>
<text x="122" y="197.3">9</text>
<text x="126.5" y="192.1">B1</text>
<text x="126.5" y="195.6">B2</text>
<text x="171.3" y="193.6">MMU-N</text>
<text x="192.5" y="192.1">3</text>
<text x="192.5" y="195.6">4</text>
<text x="197.1" y="193.8">Q1</text>
<text x="197.1" y="197.3">Q2</text>
<text x="211.2" y="197.3">D2</text>
<text x="211.2" y="193.8">D1</text>
<text x="218.2" y="195.6">13</text>
<text x="218.2" y="192.1">14</text>
<text x="229.8" y="197.2">GND</text>
<text x="230.2" y="193.8">IOID-N</text>
<text x="261.2" y="197.1">MMU-N</text>
<text x="263.4" y="193.7">N1-P1</text>
<text x="282.5" y="192.1">3</text>
<text x="282.5" y="195.6">4</text>
<text x="287.1" y="193.8">C</text>
<text x="287.1" y="197.3">G2A-N</text>
<text x="301.6" y="197.3">Y2</text>
<text x="301.6" y="193.8">Y1</text>
<text x="308.2" y="195.6">13</text>
<text x="308.2" y="192.1">14</text>
<text x="320.3" y="197.3">OUT5CL-N</text>
<text x="49.1" y="200.9">5</text>
<text x="67" y="200.9">12</text>
<text x="120" y="200.9">12</text>
<text x="126.5" y="199.1">B3</text>
<text x="126.5" y="202.6">B4</text>
<text x="192.5" y="199.1">5</text>
<text x="192.5" y="202.6">6</text>
<text x="197.1" y="200.9">Q3</text>
<text x="211.2" y="200.9">D3</text>
<text x="218.2" y="202.6">11</text>
<text x="218.2" y="199.1">12</text>
<text x="229.8" y="200.8">GND</text>
<text x="260.1" y="200.6">WIN-N1</text>
<text x="282.5" y="199.1">5</text>
<text x="282.5" y="202.6">6</text>
<text x="287.1" y="200.9">G2B-N</text>
<text x="301.6" y="200.9">Y3</text>
<text x="308.2" y="202.6">11</text>
<text x="308.2" y="199.1">12</text>
<text x="49.1" y="204.4">6</text>
<text x="49.1" y="207.9">7</text>
<text x="67" y="204.4">11</text>
<text x="67" y="207.9">10</text>
<text x="120" y="204.4">14</text>
<text x="120" y="207.9">16</text>
<text x="126.5" y="206.2">B5</text>
<text x="126.5" y="209.7">B6</text>
<text x="170.2" y="207.7">WIN-N1</text>
<text x="192.5" y="206.2">7</text>
<text x="197.1" y="204.4">Q4</text>
<text x="197.1" y="207.9">CLK</text>
<text x="206" y="207.9">DI-G2</text>
<text x="211.2" y="204.4">D4</text>
<text x="218.2" y="209.7">9</text>
<text x="218.2" y="206.2">10</text>
<text x="229.8" y="204.3">GND</text>
<text x="229.9" y="207.8">MRD-N1</text>
<text x="263.4" y="204.3">N2-P1</text>
<text x="282.5" y="206.2">7</text>
<text x="287.1" y="204.4">G1</text>
<text x="287.1" y="207.9">Y7</text>
<text x="301.6" y="207.9">Y5</text>
<text x="301.6" y="204.4">Y4</text>
<text x="308.2" y="209.7">9</text>
<text x="308.2" y="206.2">10</text>
<text x="320.3" y="204.3">OUT6CL-N</text>
<text x="49.1" y="211.5">8</text>
<text x="67" y="211.5">9</text>
<text x="120" y="211.5">18</text>
<text x="126.5" y="213.2">B7</text>
<text x="175.7" y="211.3">GND</text>
<text x="230.2" y="211.4">61-N1</text>
<text x="265.7" y="211.3">GND</text>
<text x="301.6" y="211.5">Y6</text>
<text x="104.9" y="218.4">GND</text>
<text x="122.3" y="216.7">1</text>
<text x="125.5" y="218.5">IE-N</text>
<text x="120.8" y="229">GND</text>
<text x="259.1" y="232.6">OUT4CL-N</text>
<text x="284.9" y="230.9">13</text>
<text x="303.7" y="230.9">12</text>
<text x="316.7" y="232.5">OUT4CL-P</text>
<text x="64.3" y="239.6">GND</text>
<text x="105" y="263.9">+5V</text>
<text x="104.9" y="278.4">GND</text>
</g>
<g font-size="3.2" fill="#f00">
<text x="154.2" y="35.1">+5V</text>
<text x="163.5" y="33.3">14</text>
<text x="237.1" y="35.1">+5V</text>
<text x="246.4" y="33.3">14</text>
<text x="318.2" y="35.1">+5V</text>
<text x="327.6" y="33.3">14</text>
<text x="46.6" y="41.8">F6</text>
<text x="46.6" y="45.3">F2</text>
<text x="46.6" y="91.2">F3</text>
<text x="73.1" y="94.7">F1</text>
<text x="73.1" y="91.2">F5</text>
<text x="73.1" y="105.3">F4</text>
<text x="135.5" y="152.4" transform="rotate(-90 135.5 152.4)">20</text>
<text x="137.2" y="160.6" transform="rotate(-90 137.2 160.6)">+5V</text>
<text x="218.2" y="185">16</text>
<text x="308.2" y="185">16</text>
<text x="208.9" y="186.8">+5V</text>
<text x="298.8" y="186.8">+5V</text>
</g>
<g font-size="3.2">
<text x="137.9" y="54.5">7</text>
<text x="142.4" y="56.2">GND</text>
<text x="220.8" y="54.5">7</text>
<text x="225.3" y="56.2">GND</text>
<text x="301.9" y="54.5">7</text>
<text x="306.5" y="56.2">GND</text>
<text x="192.5" y="209.7">8</text>
<text x="282.5" y="209.7">8</text>
<text x="197.1" y="211.5">GND DI-G1</text>
<text x="287.1" y="211.5">GND</text>
<text x="136.9" y="220.4" transform="rotate(-90 136.9 220.4)">GND</text>
<text x="135.5" y="225.9" transform="rotate(-90 135.5 225.9)">10</text>
</g>
</svg>
